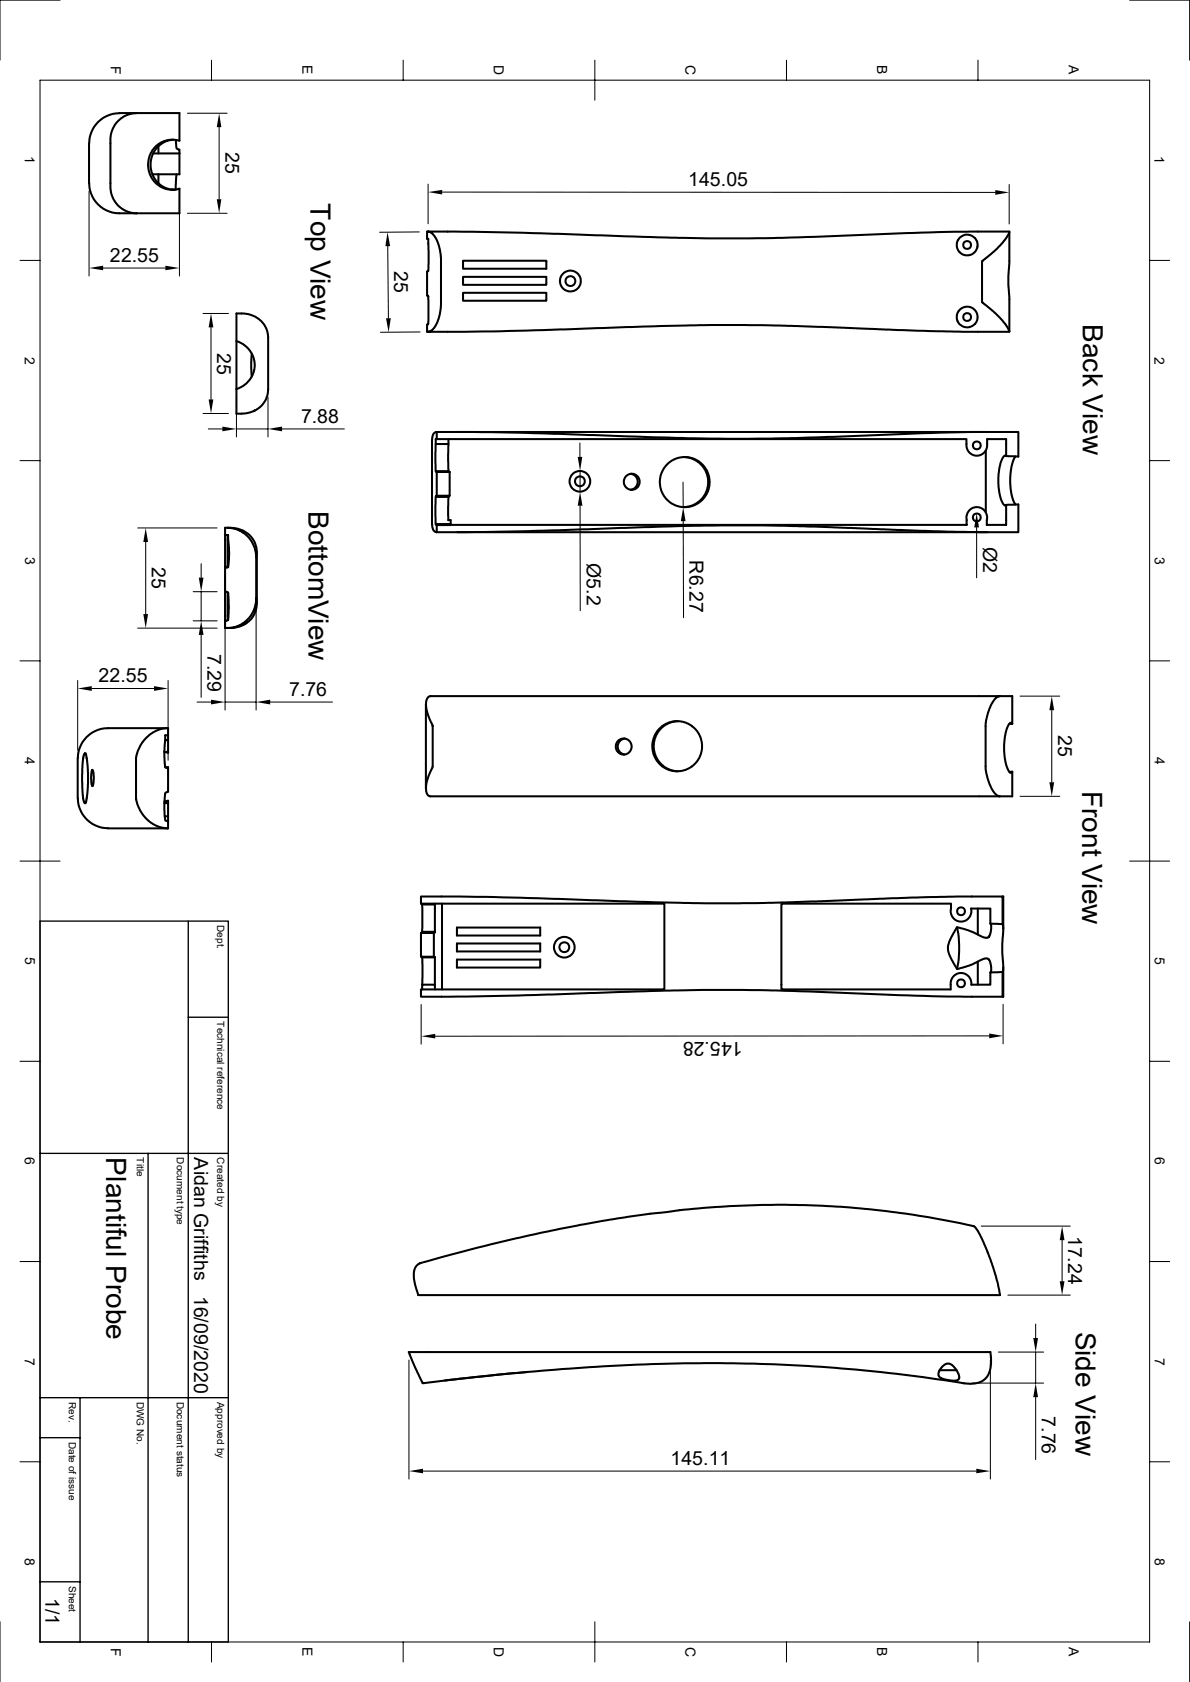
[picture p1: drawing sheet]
<svg xmlns="http://www.w3.org/2000/svg" width="297mm" height="420mm" viewBox="0 0 297 420" stroke-linecap="round" stroke-linejoin="round" font-family="sans-serif">
<g fill="none" stroke="#000" stroke-width=".51">
<path d="M22.2 35.8v10M34.1 28.2h10.7v6.9l-1.4-.2-1.5 .1-1 .3-1.4 .7-1 1-.9 1.2-.5 1.6-.1 1.1 .1 1.5 .4 1.5 .9 1.4 .8 .7 1.4 .9 1.3 .4 1.7 .1 1.2-.3v6.2h-10.7M34.1 28.2h-4a7.6 7.6 0 0 0-7.8 7.6M34.1 28.2l-2.1 .4-2 1.1-1.3 1.4-.6 1.1-.5 1.5v13.8l.8 2.3 1.4 1.8a6.7 6.7 0 0 0 4.3 1.7M38.2 38.3h6.6M39.5 36.5v1.8M43.3 34.9l-2.2 .5-1.5 1-1.5 2.1-.5 2.1 .2 2.5 1.3 2.2 .9 .8 1.3 .8 2 .5M43.9 35l.1 1.2a.72 .72 0 0 0 .3 1l.5 .1v1M44.8 38.3v5.2h-6.7M22.3 45.8a7.8 7.8 0 0 0 8.1 7.5h3.7M39.5 43.5v2.3M44.1 43.5l-.2 3.8h-1.1"/>
<path d="M106.8 57.8l23.9 .3 36.8 1.3 19.5 .1 16.4-.4 30.7-1.1 17.8-.2-.7 1.6-1.6 1.9-4.5 4.1v10l2.8 2.4 2.3 2.2 1.4 2 .3 .8-19.7-.1-34.6-1.3-20-.2-52.7 1.5-18.1 .1 .9-.3 .6-.6 .9-1.6 .6-2 .3-2.9v-11l-.3-2-.4-1.4-.7-1.7-.9-1zM106.8 57.8h-.2v1.8h.3v7.4a.57 .57 0 0 1-.3 .8M243.2 59.4a2.51 2.51 0 0 0-4.1 .5M243.3 59.4l.6 1.1 .1 .8-.2 .8-.7 1-1.3 .7-1.4-.2-1.1-.9-.5-1.2v-.7l.3-.9M251.9 57.9v8l-.2 2.9 .2 5.3v8.7M59 78.3h1.8l1.7 .3a6 6 0 0 1 4.4 5.7v13.2l-.5 2.2-1.2 1.7-2 1.3-1.8 .5-2.4 .1zM106.6 67.8v5.9l.3 .3v1v5v.9l-.3 .2v1.7h.2M106.6 67.8h.1M115.6 73.1h20.8v2h-20.8zM115.6 69.1h20.8v2h-20.8zM115.6 65.1h20.8v2h-20.8zM59 85.2l1.6 .7 1.5 1.3 1 1.7 .5 2-.3 2-.9 1.8-1.6 1.6-1.8 .9"/>
<path d="M62.8 88.3l-.1 1.9 .1 3.8M243.3 80.9a2.58 2.58 0 0 1-3.4 .4 2.58 2.58 0 0 1-.8-3.4l.8-.9 1-.4 1.2 .1 .8 .3 .8 .9 .3 1.2-.2 1-.5 .8M63.5 102.5h.1M108.8 117.6h3.1M109 107.9l22 .2 31.7 1.1 18.5 .4 17.5-.2 35.8-1.4 19.7-.1v6.1l-3.1-.1M109 109.6h132.2v1.3a2.6 2.6 0 0 0 2.6 2.9 2.6 2.6 0 0 0 2.6-2.9v-1.3h4.7v4.2a.81 .81 0 0 0-1 .8l-.7 2.2-.2 4.1 .5 3.3 .7 1.7a.39 .39 0 0 0 .3 .3 .39 .39 0 0 0 .4-.1v5h-4.8v-1.2a2.59 2.59 0 0 0-2.5-3.3 2.59 2.59 0 0 0-2.5 3.3M109 109.6h-.2v1.3M109 109.6v-1.7h-.2l-.7 .6-.3 1.4v21l.3 1.4 .4 .5 .5 .1v-1.8l-.2-.2-.1-2.1v-4.3l.1-.5 .2-.2v-5.9l-.2-.3-.1-2.1 .1-4.6M109 117.9h3.2M111.9 110.9v6.1v.6l.3 .3M111.9 109.6v1.3h-3.1M112.2 117.9v5.9l-.3 .2-.1 4.8 .1 1.1h.6v1"/>
<path d="M114.1 107.9h132.4M157.4 118.3l.9 .3 .4 .4 .5 1.1-.1 .6-.3 .8-.5 .5-.9 .3M170.7 114.1l1.2 .2 1.2 .4 1.1 .6 1 .9a6.3 6.3 0 0 1 1.1 6.6 6.3 6.3 0 0 1-5.6 3.8M246 112.5v15.4M253.4 114l-.8 1.7-.5 3.4 .3 4 .5 2 .5 .9M56.2 133.6h.7l.3 4.2-.1 2.7a.93 .93 0 0 1-.5 1.2l-.4 .1M56.8 131.8h-.6v9.7M56.8 131.8l1.8 .1 2.1 .6M56.8 133.6v8M56.8 131.8l2.4 .4 1.8 1 1.7 1.9 .8 1.6 .5 2.2v10.4M59.9 132.5h.8M60.7 132.5l1.5 1 1.3 1.8 .6 1.8-.1 2.2"/>
<path d="M60.7 132.5v.5M64.1 137.8v12.9M108.8 124.1h3.1M108.8 130.9h3.7M109 123.8h3.2M112.5 130.9v.2M112.5 131.1h-3.5M114.1 132.9h132.4M241.3 129.9v1.2h-128.8M254.2 125.9l-3.1 .2M254.2 126v6.9l-17.6-.1-33.3-1.3-12.8-.3-21 .2-37.9 1.2-22.6 .3M56.2 147.7v9.1h.6"/>
<path d="M56.2 141.5v6.2M56.2 147.7l.5 .2a.53 .53 0 0 1 .3 .8v5.3l-.1 .8-.7 .2h.2M56.2 141.5h.6M56.8 147.9v7M61.2 155.2v.5h-.7M64 149.3l.1 1.7-.2 1.3-1.2 2.2-1.1 1-1.3 .8-1.6 .4-1.9 .1 1.4-.1 1.8-.7 1-.6 1.3-1.3 1.3-2.4zM106.3 175.9v20.9M106.8 174.1l.6-.3h142.2l-.9 .4-1.2 1.6-.9 2.2-.5 2-.1 11.3 .5 3.1 .9 2.3 1.1 1.6 1.1 .5h-142.3l-.7-.6-.3-1.4 .4-2.2 1.3-3.1v-10.3l-1-2.3-.6-1.9-.1-1.7zM249.6 173.8h3v6.8a.64 .64 0 0 0-.7 0 .64 .64 0 0 0-.3 .7l-.6 1.5-.3 1.6v3.8l.3 2.3 .6 1.7 .6 .8 .4-.3M21.1 188.2a.33 .33 0 0 1 .4 .1 .33 .33 0 0 1 0 .4l.4 2.6 .1 4.4-.5 4.5a.3 .3 0 0 1-.3 .4 .3 .3 0 0 1-.2-.5l-.4-1.9-.1-4.8 .2-3.7zM23 192.3l.2 .2 .2 .7-.2 2.7a.2 .2 0 0 1 0 .3 .2 .2 0 0 1-.3-.1l-.2-2.3zM41 187.7h1v.3z"/>
<path d="M41.2 184.8l-.2 2.6 .1 3.6a.69 .69 0 0 0 .9 .8v5.9l-.4 .1a.63 .63 0 0 0-.5 .9v4.5l.1 1.6 .8 .3-.1 1.7M41.2 191.6h.8v.2M41.6 187.7l.4 .1M41.9 181.8l.1 1.8h-.8v1.2h.8v-1.2M41.9 181.8h-14.6a7.5 7.5 0 0 0-7.9 7.5v10a7.6 7.6 0 0 0 7.5 7.5M41.9 181.8h-.2a8.7 8.7 0 0 0-7.7 7.5v10.4l1 2.7 1.5 2a7.6 7.6 0 0 0 5.4 2.4M42 184.8v2.9M155.9 184.4l-1.2 .6-.5 1.1 .1 .9 .3 .7 .4 .3 .9 .4M169.2 180.1l-2.1 .4-1.9 1.2-1.4 1.9-.4 .9-.2 1.5 .2 2.3 .6 1.2 .8 1.1 1.8 1.3 1.4 .5 1.2 .2M252 180.7l.6 .1M252.6 192.7h-.6M252.6 192.7v6.1h-3"/>
<path d="M26.9 206.8h15M41 200.5h1M41.1 200.1l.9-.2v.6M41.1 203.8h.9v1.2h-.3M42 205v.1M42 200.5v3.3M42 200.1l-.9 .1M105.1 225.6l.3 .2M105.1 238.9l.3 .2M105.1 233h3.2v5.9h-3.2zM105.4 232.7h3.1M105.4 225.8h3.1"/>
<path d="M105.4 239.1h3.1M105.4 225.8v6.9M105.4 239.1v6.8M105.4 232.7l-.3 .3M108.3 238.9l.2 .1v6.9M108.5 225.6v7.2l-.2 .2M110.3 225.6v21.5M114 239.6h20.8v2h-20.8zM114 231.6h20.8v2h-20.8zM114 235.6h20.8v2h-20.8zM238.8 231.5a24.9 24.9 0 0 1 0 10.4M244.1 226.9v6.4l-2.6-1.1-2.6-.7-1.8 3.2-.5 1.6 .1 1.3 .4 1.1 1.4 2.6a.77 .77 0 0 0 1.3 .4l2.1-.6 2.2-1v5.8"/>
<path d="M247.2 230.6v-3.7h-4.8a2.59 2.59 0 0 1-2.5 3.2 2.59 2.59 0 0 1-2.5-3.2v-1.3h-42.4v21.5h42.3v-1.2a2.6 2.6 0 0 1 2.6-2.9 2.6 2.6 0 0 1 2.5 2.9h4.8v-3M247.2 230.6l3 .2M247.2 230.6l.2 .5v1.2l-.3 1.2-.4 .5-.4 .2-.8-.1-1.4-.8M250.2 230.8v-6.9l-19.5 .1-34.6 1.3-20 .3-52.7-1.6-18.3-.1v1.7h60.7v21.5h-60.7v1.8l24.1-.3 36.7-1.2 19.6-.2 16.3 .4 30.8 1.2 17.6 .1v-6.2M250.2 223.9h.2v8.1M250.2 230.8l.2 .6-.3 4.2 .3 5.2-.2 1.9M105.4 247.1v-1.2h3.1v1.2M244.1 240.1l1.8-.8 .9 .2 .6 1.6v1.3l-.2 .5M250.2 242.7l-3 .1M250.4 241.5v7.4h-.2M104.1 315.8l.8-.4a367.3 367.3 0 0 1 59.6-12.5l5.2-.7a218.6 218.6 0 0 1 73.6 4.1l.9 1.3 1 1.9 2 5 1.7 5.5 .7 3.4h-145.2l-.7-2.3-.4-2.8 .2-1.4zM102 337.6h145.2l.2 1.5-.1 2.2-.2 1-.8 1.6-1.1 .9-.9 .4-1.8 .3-1.9-.1a420.8 420.8 0 0 0-107.1-3l-16 1.6-12 1.4z"/>
<path d="M131.8 342.6l-20.8 2.1M234.5 342.1h4.2M234.5 342.1l.7-.9 .7-.5a2.19 2.19 0 0 1 2.7 1.3l.1 .1M238.7 342.1l.5 .8 .2 1.1-.3 .6-.8 .2-2.4-.3-1.3-.6-.4-.5 .3-1.3"/>
<circle cx="142.4" cy="70.2" r="2.59"/>
<circle cx="142.4" cy="70.2" r="1.23"/>
<circle cx="241.4" cy="79.2" r=".98"/>
<circle cx="241.4" cy="61.2" r=".98"/>
<circle cx="243.8" cy="111.2" r=".98"/>
<circle cx="144.7" cy="120.2" r="2.58"/>
<circle cx="144.7" cy="120.2" r="1.23"/>
<circle cx="157.6" cy="120.3" r="1.99"/>
<circle cx="170.9" cy="120.4" r="6.2"/>
<circle cx="243.8" cy="129.2" r=".98"/>
<circle cx="155.7" cy="186.4" r="1.99"/>
<circle cx="169" cy="186.3" r="6.2"/>
<circle cx="140.8" cy="236.5" r="2.58"/>
<circle cx="140.9" cy="236.5" r="1.22"/>
<circle cx="239.9" cy="227.6" r=".98"/>
<circle cx="239.9" cy="245.5" r=".98"/>
</g>
<g fill="none" stroke="#000" stroke-width=".25">
<path d="M15 0h-15v15M52.8 15v5M100.6 15v5M148.5 15v10M196.3 15v5M244.1 15v5M281.9 0h15v15M10 20h276.9v390h-276.9zM46.8 28.3h9.9M54.7 31.7v18M22.2 47.8v21.1M44.8 49.1v19.8"/>
<path d="M46.8 53.3h9.9M104.6 57.9l-9.9 .1M106.8 46v9.9M110.4 48h138M251.9 46.1v9.8M5 65h5M25.7 66.9h15.6M50.7 78.3h6.3M96.8 61.5l.1 18M286.9 65h5M52.7 81.7v18M59 99.1v10"/>
<path d="M66.9 99.2v9.9M104.9 82.9l-9.9 .1M5 115h5M50.7 103.3h6.3M52 107.1h3.5M59 107.1h7.9M70.4 107.1h15.5M144.7 110.6v3.5M144.8 117.6v5.2M286.9 115h5M34.4 131.8h19.8M36.4 135.3v18"/>
<path d="M144.8 126.3v26.2M170.5 120.4v6.3M170.5 130.1l.1 24.1M243.8 131.7v12.6M34.4 156.8h19.8M48.2 147.7h6M48.2 155h6M50.2 140.8v3.4M50.2 147.7v7.3M50.2 158.5v15.6M56.2 143.6v33.7M63.9 151.3v26"/>
<path d="M5 165h5M19.4 169.9v17.4M22.9 171.9h15.5M42 169.9v19.9M49.2 175.3h3.5M56.2 175.3h7.7M67.4 175.3h15.6M254.6 173.8h9.9M262.5 177.3v18M286.9 165h5M254.6 198.8h9.9M5 215h10"/>
<path d="M281.9 215h10M105.1 250.8v9.9M246.9 258.7h-138.3M250.4 250.8v9.8M5 265h5M286.9 265h5M5 315h5M244.9 306.2h22.2M265.1 309.7v10.2M286.9 315h5M102.1 339.6v29.7M247.2 339.6v29.7"/>
<path d="M249.2 337.6h11.3M251.5 323.4h15.6M258.5 330.6v3.5M258.5 337.6v7.8M242.5 345.4h18M258.5 348.9v15.5M5 365h5M105.6 367.3h138.1M286.9 365h5M0 405v14.9M52.8 410v5M100.6 410v5"/>
<path d="M148.5 405v10M196.3 410v5M244.1 410v5M296.9 405v14.9"/>
</g>
<path d="M10 230h47v180h-47zM47 230v180M47 254h10M10 288h47M37 288v122M10 359h10M10 349h47M20 349v61M10 395h10" fill="none" stroke="#000" stroke-width=".34"/>
<g fill="#000">
<path d="M54.7 28.3l.5 3.4h-1.1zM54.1 49.7h1.1l-.5 3.6zM106.8 48l3.6-.6v1.2zM248.4 47.5l3.5 .5-3.5 .6zM22.2 66.9l3.5-.6v1.2zM41.3 66.3l3.5 .6-3.5 .6zM96.7 58l.7 3.5h-1.2zM96.4 79.5h1.1l-.5 3.5zM52.1 99.7h1.2l-.6 3.6zM52.7 78.3l.6 3.4h-1.2zM55.5 106.5l3.5 .6-3.5 .6zM66.9 107.1l3.5-.6v1.2z"/>
<path d="M144.2 114.1h1.1l-.5 3.5zM36.4 131.8l.6 3.5h-1.2zM144.8 122.8l.6 3.5h-1.2zM170.5 126.7l.6 3.4h-1.2zM243.8 128.2l.5 3.5h-1.1zM35.8 153.3h1.2l-.6 3.5zM49.6 144.2h1.2l-.6 3.5zM50.2 155l.6 3.5h-1.2zM19.4 171.9l3.5-.6v1.2zM38.4 171.3l3.6 .6-3.6 .6zM52.7 174.7l3.5 .6-3.5 .6zM63.9 175.3l3.5-.6v1.2z"/>
<path d="M262.5 173.8l.6 3.5h-1.2zM261.9 195.3h1.2l-.6 3.5zM105.1 258.7l3.5-.6v1.2zM246.9 258.1l3.5 .6-3.5 .5zM265.1 306.2l.6 3.5h-1.2zM264.5 319.9h1.2l-.6 3.5zM257.9 334.1h1.2l-.6 3.5zM258.5 345.4l.6 3.5h-1.2zM102.1 367.3l3.5-.6v1.2zM243.7 366.7l3.5 .6-3.5 .6z"/>
</g>
<g font-size="7">
<text x="77.5" y="50.8" transform="rotate(90 77.5 50.8)">Top View</text>
<text x="270.3" y="80.9" transform="rotate(90 270.3 80.9)">Back View</text>
<text x="77" y="127.6" transform="rotate(90 77 127.6)">BottomView</text>
<text x="270.1" y="197.5" transform="rotate(90 270.1 197.5)">Front View</text>
<text x="26.5" y="289" transform="rotate(90 26.5 289)">Plantiful Probe</text>
<text x="268.4" y="332.5" transform="rotate(90 268.4 332.5)">Side View</text>
</g>
<g font-size="4.9">
<text x="56.3" y="38.1" transform="rotate(90 56.3 38.1)">25</text>
<text x="171.7" y="46.4">145.05</text>
<text x="27.4" y="65.4">22.55</text>
<text x="98.4" y="67.8" transform="rotate(89 98.4 67.8)">25</text>
<text x="54.2" y="88.1" transform="rotate(90 54.2 88.1)">25</text>
<text x="75.1" y="105.5">7.88</text>
<text x="245.4" y="136.5" transform="rotate(90 245.4 136.5)">Ø2</text>
<text x="37.9" y="141.6" transform="rotate(90 37.9 141.6)">25</text>
<text x="146.4" y="140.6" transform="rotate(90 146.4 140.6)">Ø5.2</text>
<text x="172.1" y="139.9" transform="rotate(90 172.1 139.9)">R6.27</text>
<text x="51.8" y="163.3" transform="rotate(90 51.8 163.3)">7.29</text>
<text x="24.6" y="170.3">22.55</text>
<text x="72.2" y="173.7">7.76</text>
<text x="264.1" y="183.6" transform="rotate(90 264.1 183.6)">25</text>
<text x="185.4" y="260.3" transform="rotate(-180 185.4 260.3)">145.28</text>
<text x="48.5" y="289" transform="rotate(90 48.5 289)">Aidan Griffiths</text>
<text x="266.6" y="308.5" transform="rotate(90 266.6 308.5)">17.24</text>
<text x="48.5" y="323.5" transform="rotate(90 48.5 323.5)">16/09/2020</text>
<text x="260.1" y="353.7" transform="rotate(90 260.1 353.7)">7.76</text>
<text x="167.3" y="365.8">145.11</text>
<text x="11.3" y="399.1" transform="rotate(90 11.3 399.1)">1/1</text>
</g>
<g font-size="3.5">
<text x="27.6" y="16.5" transform="rotate(90 27.6 16.5)">F</text>
<text x="75.5" y="16.3" transform="rotate(90 75.5 16.3)">E</text>
<text x="123.3" y="16.3" transform="rotate(90 123.3 16.3)">D</text>
<text x="171.1" y="16.3" transform="rotate(90 171.1 16.3)">C</text>
<text x="218.9" y="16.3" transform="rotate(90 218.9 16.3)">B</text>
<text x="266.8" y="16.3" transform="rotate(90 266.8 16.3)">A</text>
<text x="6.2" y="39" transform="rotate(90 6.2 39)">1</text>
<text x="288.2" y="39" transform="rotate(90 288.2 39)">1</text>
<text x="6.2" y="89" transform="rotate(90 6.2 89)">2</text>
<text x="288.2" y="89" transform="rotate(90 288.2 89)">2</text>
<text x="6.3" y="139" transform="rotate(90 6.3 139)">3</text>
<text x="288.2" y="139" transform="rotate(90 288.2 139)">3</text>
<text x="6.2" y="189" transform="rotate(90 6.2 189)">4</text>
<text x="288.2" y="189" transform="rotate(90 288.2 189)">4</text>
<text x="6.3" y="239" transform="rotate(90 6.3 239)">5</text>
<text x="288.2" y="239" transform="rotate(90 288.2 239)">5</text>
<text x="6.2" y="289" transform="rotate(90 6.2 289)">6</text>
<text x="288.2" y="289" transform="rotate(90 288.2 289)">6</text>
<text x="6.2" y="339" transform="rotate(90 6.2 339)">7</text>
<text x="288.2" y="339" transform="rotate(90 288.2 339)">7</text>
<text x="6.2" y="389" transform="rotate(90 6.2 389)">8</text>
<text x="288.2" y="389" transform="rotate(90 288.2 389)">8</text>
<text x="27.6" y="411.4" transform="rotate(90 27.6 411.4)">F</text>
<text x="75.5" y="411.3" transform="rotate(90 75.5 411.3)">E</text>
<text x="123.3" y="411.2" transform="rotate(90 123.3 411.2)">D</text>
<text x="171.1" y="411.2" transform="rotate(90 171.1 411.2)">C</text>
<text x="218.9" y="411.3" transform="rotate(90 218.9 411.3)">B</text>
<text x="266.8" y="411.3" transform="rotate(90 266.8 411.3)">A</text>
</g>
<g font-size="2.5">
<text x="54.2" y="231" transform="rotate(90 54.2 231)">Dept.</text>
<text x="54.2" y="255" transform="rotate(90 54.2 255)">Technical reference</text>
<text x="34.2" y="289" transform="rotate(90 34.2 289)">Title</text>
<text x="44.2" y="289" transform="rotate(90 44.2 289)">Document type</text>
<text x="54.2" y="289" transform="rotate(90 54.2 289)">Created by</text>
<text x="17.2" y="350" transform="rotate(90 17.2 350)">Rev.</text>
<text x="34.2" y="350" transform="rotate(90 34.2 350)">DWG No.</text>
<text x="44.2" y="350" transform="rotate(90 44.2 350)">Document status</text>
<text x="54.2" y="350" transform="rotate(90 54.2 350)">Approved by</text>
<text x="17.2" y="360" transform="rotate(90 17.2 360)">Date of issue</text>
<text x="17.2" y="396" transform="rotate(90 17.2 396)">Sheet</text>
</g>
</svg>
